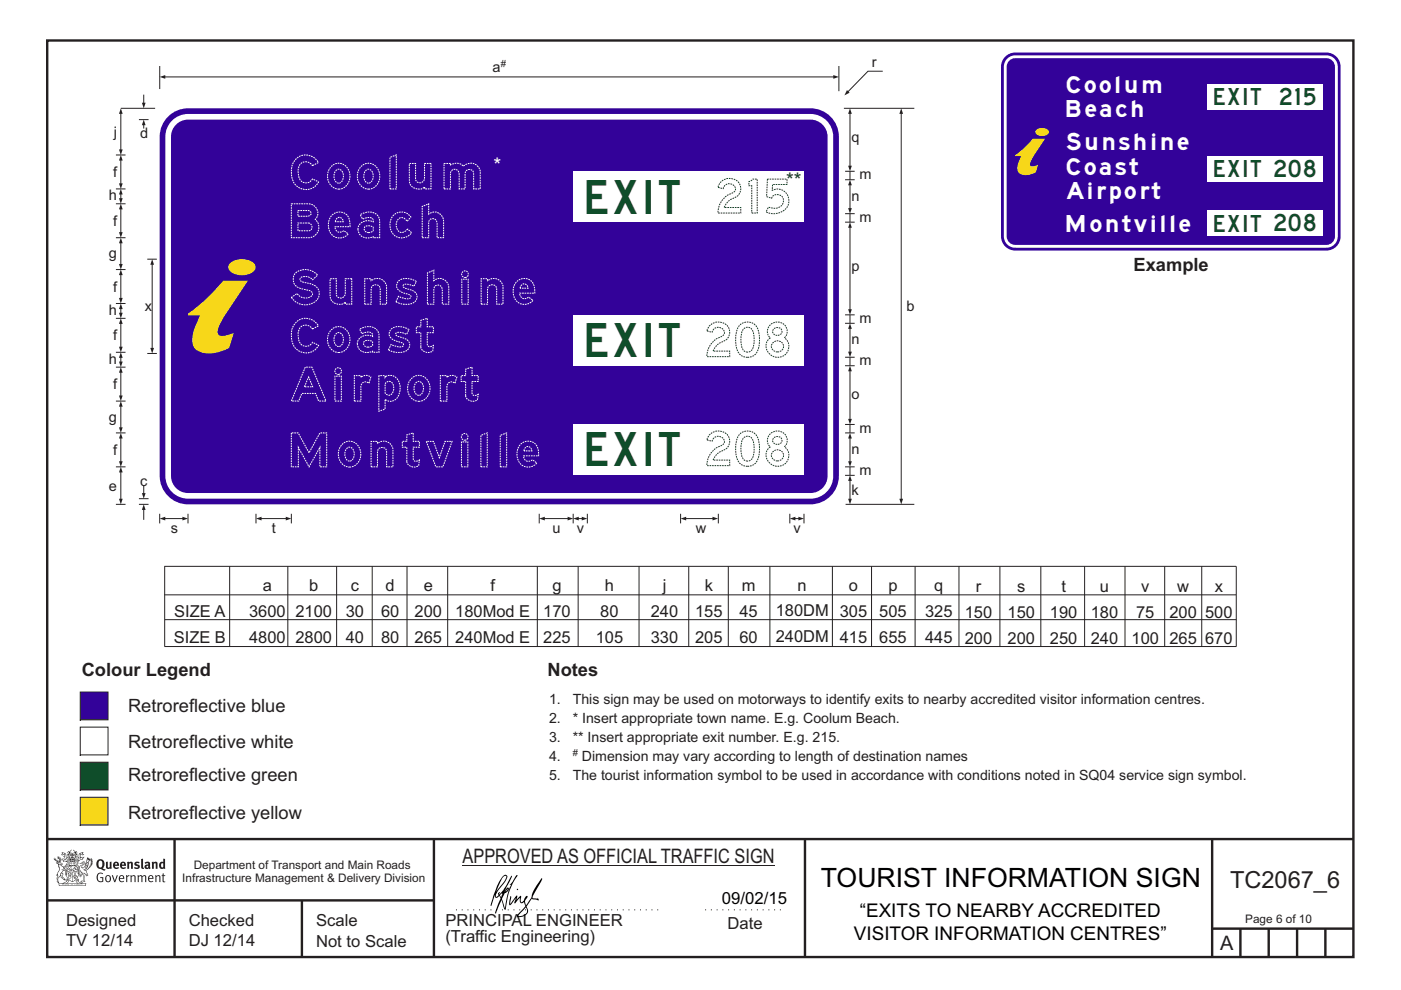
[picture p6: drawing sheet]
<svg xmlns="http://www.w3.org/2000/svg" width="297mm" height="210mm" viewBox="0 0 297 210" stroke-linecap="round" stroke-linejoin="round" font-family="sans-serif">
<g fill="none" stroke="#231f20" stroke-width=".51">
<path d="M10 8.6h276.9v194.4h-276.9zM10 178h277M37 178v25M92 178v25M170.7 177.9v25M257 178v25M10 191h82M64 191v12M257 197h30M263 197v6M269 197v6M275 197v6"/>
<path d="M281 197v6"/>
</g>
<path d="M96.7 193h43.3M149.5 193h16.8" fill="none" stroke="#231f20" stroke-width=".21" stroke-dasharray=".2 1" stroke-linecap="butt"/>
<path d="M98.1 183.5h66.1" fill="none" stroke="#231f20" stroke-width=".21"/>
<g fill="#231f20">
<path d="M21.1 182.6a.94 .94 0 0 0 .2 1.4 .84 .84 0 0 0 0-1.5zM20.7 182.5a.92 .92 0 0 1 1.2-.1 .92 .92 0 0 1 .2 1.2l-.3 .6 .6 .2-.1 .2-.6-.1a1.41 1.41 0 0 1-1.3-1.2z" fill-rule="evenodd"/>
<path d="M22.5 182.8l.4-.1v1.2l.1 .1 .3-.1v-1.1h.3l.1 1.4a1.26 1.26 0 0 1-1.2-.1z" fill-rule="evenodd"/>
<path d="M24.5 183.1l-.1 .3h.4l-.1-.3zM24.1 183a.66 .66 0 0 1 .9-.1 .66 .66 0 0 1 .2 .8h-.8v.2a.42 .42 0 0 0 .7 0l.1 .2a.79 .79 0 0 1-1.1 0 .79 .79 0 0 1 0-1.1z" fill-rule="evenodd"/>
<path d="M26 183.1l-.1 .3h.4l-.1-.3zM25.6 183a.66 .66 0 0 1 .9-.1 .66 .66 0 0 1 .2 .8h-.8v.2a.42 .42 0 0 0 .6 0l.2 .2a.79 .79 0 0 1-1.1 0 .79 .79 0 0 1 0-1.1z" fill-rule="evenodd"/>
<path d="M26.9 182.8l.4-.1v.2a.46 .46 0 0 1 .5-.1 .46 .46 0 0 1 .4 .4v1.1h-.4v-1l-.1-.2-.3 .1v1.1h-.4z" fill-rule="evenodd"/>
<path d="M28.6 183l.5-.3 .5 .2-.1 .2h-.5l-.1 .2a.56 .56 0 0 1 .7 .6 .56 .56 0 0 1-.8 .4l-.4-.1 .2-.3 .4 .1 .2-.1-.6-.4z" fill-rule="evenodd"/>
<path d="M29.9 182.2l.4-.1v1.8l.2 .4h-.3l-.2-.2z" fill-rule="evenodd"/>
<path d="M31.1 183.7v.3l.3-.1v-.3zM30.7 183a.67 .67 0 0 1 .6-.2 .67 .67 0 0 1 .5 .5l.1 .8-.2 .3-.2-.2a.5 .5 0 0 1-.7 0 .5 .5 0 0 1 0-.7l.6-.1v-.3l-.6 .1z" fill-rule="evenodd"/>
<path d="M32.2 182.8l.3-.1 .1 .2a.46 .46 0 0 1 .5-.1 .46 .46 0 0 1 .3 .4v1.1h-.4v-1l-.1-.2-.3 .1v1.1h-.4z" fill-rule="evenodd"/>
<path d="M34.3 183.1l-.1 .7 .2 .2 .2-.1v-.7zM34.6 182.1l.4 .1 .1 2.1-.4-.1a.71 .71 0 0 1-1-.6 .71 .71 0 0 1 .9-.7z" fill-rule="evenodd"/>
<path d="M20.8 185.3l.7-.2 .4 .2-.2 .1a.69 .69 0 0 0-.8 .1 .69 .69 0 0 0-.1 .9l.2 .4 .5 .1h.2v-.7h-.4l-.1-.2h.7v1a.96 .96 0 0 1-1.2-.1 .96 .96 0 0 1-.2-1.1z" fill-rule="evenodd"/>
<path d="M22.6 185.9a.57 .57 0 0 0-.1 .7 .57 .57 0 0 0 .6 .3 .7 .7 0 0 0-.2-1.1zM22.5 185.8a.69 .69 0 0 1 1.1 .6 .69 .69 0 0 1-1.1 .5 1.04 1.04 0 0 1 0-1.1z" fill-rule="evenodd"/>
<path d="M23.7 185.7l.2-.1 .4 1.3 .4-1.3h.3l-.6 1.5h-.2z" fill-rule="evenodd"/>
<path d="M25.6 185.8l-.2 .4h.7l-.2-.4zM25.4 185.8a.59 .59 0 0 1 .7-.1 .59 .59 0 0 1 .2 .7h-.9a.45 .45 0 0 0 .3 .5 .45 .45 0 0 0 .5-.1l.1 .1a.74 .74 0 0 1-1-.1 .74 .74 0 0 1 .1-1z" fill-rule="evenodd"/>
<path d="M26.7 185.7l.2-.1 .1 .2 .5-.2-.1 .3-.4 .2v1h-.2z" fill-rule="evenodd"/>
<path d="M27.6 185.7l.2-.1 .1 .2a.45 .45 0 0 1 .5-.2 .45 .45 0 0 1 .3 .4v1.1h-.2v-1.1l-.2-.2-.4 .2v1.1h-.2z" fill-rule="evenodd"/>
<path d="M29.1 185.7l.3-.1v.2l.4-.2 .4 .3 .3-.3a.37 .37 0 0 1 .5 .4v1.1h-.2v-1.1l-.2-.2-.4 .2v1.1h-.2v-1.1l-.2-.2-.4 .2v1.1h-.2z" fill-rule="evenodd"/>
<path d="M31.8 185.8l-.2 .4h.7l-.2-.4zM31.5 185.8a.59 .59 0 0 1 .8-.1 .59 .59 0 0 1 .2 .7h-.9a.45 .45 0 0 0 .3 .5 .45 .45 0 0 0 .5-.1l.1 .1a.74 .74 0 0 1-1-.1 .74 .74 0 0 1 0-1z" fill-rule="evenodd"/>
<path d="M32.9 185.7l.2-.1 .1 .2a.45 .45 0 0 1 .4-.2 .45 .45 0 0 1 .4 .4v1.1h-.2v-1.1l-.2-.2-.4 .2v1.1h-.3z" fill-rule="evenodd"/>
<path d="M34.5 185.3l.2-.1v.4h.4l-.1 .2h-.3v1v.1h.3l-.1 .2-.4-.1v-1.2h-.2v-.2h.2z" fill-rule="evenodd"/>
<path d="M13.2 180.9l.5 .1-.6 .3 .3-.3zM13.7 181.2l.3 .1 .1 1 .3-.5 .1 .5h-.2l-.1 .3-.7 .1v-.3l-.4-.1 .3-.1 .6 .2-.4-.7h.2zM13.2 180.7v.4l-.3 .2 .3 .1 .4-.2 .1 .4-.3 .2h.2l.2 .5-.4-.2-.4 .1 .5 .6 .2-.1 .8 .1-.6 .6 .2 .1 .6-.2-.1-.3 .3-.2h-.2l-.1 .4-.5 .2 .5-.7h-.5l.6-.2-.4 .1 .3-.3-.1-.6-.1-.1-.3 .5v-.2a.8 .8 0 0 0-.9-1.1z" fill-rule="evenodd"/>
<path d="M17 181.1l.5-.2-.3 .2 .4 .2zM16.8 181.2h.1l.1 .9 .3-.2 .4-.1-.3 .3v.2h-.4l-.3 .3-.1-.3-.3-.1 .1-.1-.1-.4 .4 .6 .1-.1zM16.3 181.5l-.1 .9 .4 .1h-.6l.6 .1-.2 .1h-.3l.4 .4h-.2v.3l-.5-.8 .5 1 .4-.6-.4-.2 .9-.5 .2 .1 .4-.5 .1-.2-.8 .2-.1-.7 .4 .2 .5-.2-.4-.2 .2-.2a.88 .88 0 0 0-1 1.2z" fill-rule="evenodd"/>
<path d="M15.5 182.9l.3 .2h-.2v.3v-.3h-.2l.2-.1z" fill-rule="evenodd"/>
<path d="M15.1 182.9l.2 .2h-.2v.3v-.3h-.2h.2z" fill-rule="evenodd"/>
<path d="M14.9 182.8h.9l.1 .7-.3 .1-.8-.1zM14.8 182.4l-.2 1.2h1.4l-.2-1.2-.1 .2h-.8z" fill-rule="evenodd"/>
<path d="M14.9 184.5v.2l.3-.1-.1-.2zM14.4 183.8l.2 .2-.3 .2v.5l.2 .1 .3-.1-.4-.4 .3 .1h.4l-.2-.4 .2-.2zM14.3 183.7h.9a.5 .5 0 0 0 .1 .8l-.3 .3a.47 .47 0 0 1-.7-.1 .47 .47 0 0 1 0-.6l.1-.1z" fill-rule="evenodd"/>
<path d="M15.6 184.2l.1-.1a.33 .33 0 0 1 .5-.2 .33 .33 0 0 1 .1 .5l-.3-.1 .2-.2h-.4l-.1 .1h.2l.1 .3h.3v.2h-.6l.1-.1-.3-.1zM15.5 184.2l-.1 .4h.2l-.1 .2h.9v-.2a.44 .44 0 0 0 0-.7 .44 .44 0 0 0-.7 .1z" fill-rule="evenodd"/>
<path d="M15.7 185.7l.4 .1zM15.9 185.2l.1 .4h-.2zM15.9 185.1l-.3 .7-.3 .2a.98 .98 0 0 1 1.1 .1z" fill-rule="evenodd"/>
<path d="M15.6 186l.3 .2v-.2h.2l-.2 .5v-.2l-.3 .1 .2-.2z" fill-rule="evenodd"/>
<path d="M15 185.3l.1 .1-.2 .3zM14.6 185.9h.4a.22 .22 0 0 1-.2 .3 .22 .22 0 0 1-.2-.3zM14.5 185.3l.2 .4zM14.6 185.8l.4 .1zM14.7 185.2l.2 .1-.1 .4zM14.4 185.2l.1 .5a.36 .36 0 0 0 0 .5 .36 .36 0 0 0 .5 0 .36 .36 0 0 0 .1-.5 .41 .41 0 0 0-.1-.5 .41 .41 0 0 0-.6 0z" fill-rule="evenodd"/>
<path d="M14.6 184.1l.2 .2z" fill-rule="evenodd"/>
<path d="M18.3 183.4l.1-.1v.4l-.5 .4z" fill-rule="evenodd"/>
<path d="M17.5 182.9l.2-.1 .3 .2-.7 .8-.1 .3 .3 .1a1.07 1.07 0 0 0 .7-.9l.4-.3v.2a1.36 1.36 0 0 1-1 1.3 1.32 1.32 0 0 0 1.2-1.6l.5-.7-.2 .5 .4-.2-.4 .4 .4-.2-.4 .4h.4l-.5 .2h.4l-.4 .2h.4l-.4 .1 .1 .1h-.2l.1 .2-.2 .1a.82 .82 0 0 1-1 .6l.3 .1 .5 .9-.3 .1-.2-.4-.4-.2 .1 1.8 .2 .1-.6 .2-.2-.2 .5-.1v-.2a2.24 2.24 0 0 0-.7-2.1v-.3a.69 .69 0 0 1 .6-.9l.1-.2zM16.6 184.5l.5 1.3 .1-.8 .2 .3-.3 .7-.4-.8h-.1l.1-.2zM18.5 182.2l.1 .3 .2-.2v.3l.2-.3v.2l-.8 .6zM16.8 183.2l.7-.1 .1 .2a.87 .87 0 0 0-.8 .6 .87 .87 0 0 0 .2 .9l.2 .4-.1 .5-.3-1.1-.2-.1-.1 .1 .1 .2-.2 .4 .3 .1 .2 .7h.3l.3-.6a1.62 1.62 0 0 1 .1 1.4h-.3l-.2 .3h.2l.1 .2 .2-.2h.5l-.2-.3-.1-1.5 .2 .1a.4 .4 0 0 0 .2 .3 .4 .4 0 0 0 .5 0l-.5-1 .8-.6 .1-.3h.3l-.1-.1 .3-.3h-.2l.2-.3-.1 .1 .1-.3-.1 .1 .1-.4h-.1l.1-.3v-.1l-.2 .2-.1-.4-.2 .4-.1-.4-.1 .2-.2-.3v.3l-.2-.4-.4 1.6a.58 .58 0 0 1-.8 .6l.7-.8v-.4h-.4z" fill-rule="evenodd"/>
<path d="M18.2 185.4l.3 .1z" fill-rule="evenodd"/>
<path d="M12.5 187.4h5.7l-.1 .4h-5.5zM13.5 187.4l.5-.3 .4-.4v.1l.1 .1-.3 .4zM14 186.6l.3-.1-.2 .3zM16.3 186.7l.4 .4 .5 .3h-.6l-.3-.3-.1-.2zM16.4 186.5l.2 .1-.1 .2zM12.4 187.4l.1 .5h5.7l.1-.5-.8-.1-.6-.2-.3-.2 .1-.5a.47 .47 0 0 0-.6 .4 .47 .47 0 0 0 .4 .6h-2.3a.47 .47 0 0 0 .4-.6 .47 .47 0 0 0-.6-.4l.1 .5-.3 .2-.6 .2z" fill-rule="evenodd"/>
<path d="M13.3 187.6v.1zM13.3 187.5l-.1 .3h.2z" fill-rule="evenodd"/>
<path d="M13.5 187.5l.1 .2 .1-.2v.2z" fill-rule="evenodd"/>
<path d="M13.9 187.5l.1 .2zM13.8 187.5v.3l.2-.1v-.1z" fill-rule="evenodd"/>
<path d="M14.2 187.6l.1 .1zM14.2 187.5l-.1 .3h.3z" fill-rule="evenodd"/>
<path d="M14.4 187.5h.2l.1 .3h-.3z" fill-rule="evenodd"/>
<path d="M15.1 187.6v.1zM15.1 187.5l-.1 .3h.2z" fill-rule="evenodd"/>
<path d="M15.3 187.5h.2l-.1 .3z" fill-rule="evenodd"/>
<path d="M15.8 187.5h.2l-.1 .3z" fill-rule="evenodd"/>
<path d="M16.1 187.5l.1 .3z" fill-rule="evenodd"/>
<path d="M16.3 187.5l.1 .2zM16.3 187.5v.3l.2-.1v-.1z" fill-rule="evenodd"/>
<path d="M16.6 187.5h.2v.3h-.2z" fill-rule="evenodd"/>
<path d="M16.9 187.5l.1 .3h-.1z" fill-rule="evenodd"/>
<path d="M17.1 187.5l.1 .3z" fill-rule="evenodd"/>
<path d="M17.3 187.5l.1 .3z" fill-rule="evenodd"/>
<path d="M14.9 182.1a.71 .71 0 0 1 .9 .1zM15.6 182.2l.2 .2zM15 182.2l.3 .1zM14.8 182.3l.1 .1zM15.2 181.9h.3zM15.2 181.3h.1v.2zM15.2 181h.2v.2zM15.3 181.6l.1 .2h-.2zM15.4 181.3l.1 .2zM15 181.3l.1 .1-.1 .1zM15.6 181.3h.1v.2zM14.4 180.6l-.3 .3 .5-.2v.4h-.3l-.1 .6 .2-.5 .3 .9v.4h1.2v-.4l.4-.9 .2 .3-.2-.5-.2 .1v-.4l.4 .2-.3-.4-.2 .3-.5-.6v.1a.41 .41 0 0 1 .3 .3 .41 .41 0 0 1-.1 .5l.1-.2a1 1 0 0 1 0 1.1l-.2-.1-.1-.3h.4l-.2-.2 .2-.3-.3 .1v-.4l-.3 .2-.2-.2 .1 .4-.4-.1 .1 .3-.1 .2h.4l-.1 .3-.3 .1a.93 .93 0 0 1 .1-1.1l.1 .3v-.4h-.2l.4-.6-.5 .5-.1-.2z" fill-rule="evenodd"/>
<path d="M12.4 183.4l.4 .1 .6 .5v.2a.83 .83 0 0 1 .6 1.2v-.2a.75 .75 0 0 0-1-.8l.4 .2-.6 .7-.1 .5a.95 .95 0 0 0-.3 1.3l-.1-.1a.77 .77 0 0 1 .1-1.1l-.1-.5-.1 .1 .2-.5a1.31 1.31 0 0 0 0-1.6zM13 185.2l.3 .1-.1 .8 .5 .4-.2-.1a.68 .68 0 0 1-.6-.8zM12.1 183a.68 .68 0 0 1 1 .3l-.5 .1-.1-.3zM11.4 182.1a1.19 1.19 0 0 0 1 .8h-.5l.4 .4 .1 .6a.9 .9 0 0 1-.2 1.2l-.3 .5h.3v.2a1.04 1.04 0 0 0-.1 1.2l.2 .3 .3-.1-.1-.1a.8 .8 0 0 1 .2-1.2l.1-.2a.89 .89 0 0 0 1.1 .9l-.6-.6 .1-.8-.3-.1 .4-.5 .4 .3 .1 .8a1.01 1.01 0 0 0-.3-1.4l.3-.6-.4 .4a.41 .41 0 0 1 .4-.5h-.1l-.5 .2-.5-.4h.3a.5 .5 0 0 0-.5-.5l.3-.4-.3 .2 .3-.4-.1-.3-.1 .4-.1-.6-.1 .3-.1-.5-.1 .3-.3-.2 .3 .3-.3-.1a.62 .62 0 0 1 .5 .9l-.1-.4v.4l-.3-.1v-.4l-.1 .3-.1-.3-.1 .2-.1-.5-.1 .3-.1-.4v.4z" fill-rule="evenodd"/>
<path d="M12.6 183.1l.1-.1 .2 .2z" fill-rule="evenodd"/>
<path d="M14 183.6h2.7v1l-.1-.9h-2.5v1.2h2.5v-.3v.6v-.2h-1.2v1.9a2.13 2.13 0 0 0 1.3-1.7 1.69 1.69 0 0 1-1.6 1.8l-.6-.4-.4-.6-.1-1.2v.6l.4 .8 .9 .7v-1.9h-1.2z" fill-rule="evenodd"/>
<circle cx="17.7" cy="182.9" r=".08"/>
</g>
<g fill="#000">
<path d="M107.5 188.6l.2-.1-.5 .6zM106.3 189.5l.3 .1-.3 .7-.3-.4zM106.8 185.9l.5-.1a9.3 9.3 0 0 1-2 3.2l-.1 .2 1-2.5zM106.5 185.9a14.7 14.7 0 0 0-2.2 5l-.3 1.1 .1 .2 .8-2.4a.42 .42 0 0 0 .2 .6 .42 .42 0 0 0 .6-.2l.2-.2 .2 .5-1.1 3.2h.2l1.1-2.8 .6 1.9 .2 .2 .2-.5a13.5 13.5 0 0 1 2-6.2l.4-.6-.1-.1-1.6 2.1 .4-.1a14.9 14.9 0 0 0-1.3 5.1l-.4-1.2a1.39 1.39 0 0 1 .2-1.8l.1-.2a.92 .92 0 0 0 .8-1.2 .75 .75 0 0 0-.7 .7l-.2 .2 1.6-3.4-.1-.1-.4 .7a10.5 10.5 0 0 1-2.2 3.3l.2-.4a.32 .32 0 0 0-.4 .1 .32 .32 0 0 0 .1 .5l-.5 .3a3.2 3.2 0 0 1 1.1-2.2l.5-.6a2.49 2.49 0 0 0 .7-1.7l-.3-.2z" fill-rule="evenodd"/>
<path d="M109.6 188.5l.3 .3h-.3z" fill-rule="evenodd"/>
<path d="M111.5 192.4a1.15 1.15 0 0 1 .1 1.3 1.15 1.15 0 0 1-1.2 .6h-.5zM108.1 190.1l-.2 1.6 .3 .3 1.2-1.5-.3 1.1 1.1-1.2a.94 .94 0 0 0 .4 1.2l.5-.3 .3 .9-1.2 1.3a.98 .98 0 0 0-.5 1 1.9 1.9 0 0 0 2.3-1.3l-.1-.3a1.02 1.02 0 0 1 .3-1.4l.5-.9 1.5 .3-.2-.5v.3l-1.1-.2v-.3l2-3.5 .1-.3-.1-.1-1.8 2.7a6.6 6.6 0 0 1-1.5 3l-.2-.2a1.01 1.01 0 0 1 .4-1.4l.1-.3-.3-.1-.3 .4-.2 .6-.5 .4-.2-.4 .1-.9-.2-.1-.8 .9 .2-.9-.1-.1-1.4 1.8 .2-1.4v-.2z" fill-rule="evenodd"/>
</g>
<path d="M17 146.8v5.9h5.9v-5.9z" fill-rule="evenodd" fill="#330299" stroke="#231f20" stroke-width=".21"/>
<path d="M17 154.2v5.9h5.9v-5.9z" fill-rule="evenodd" fill="#fff" stroke="#231f20" stroke-width=".21"/>
<path d="M17 169.1v5.9h5.9v-5.9z" fill-rule="evenodd" fill="#f7d719" stroke="#231f20" stroke-width=".21"/>
<path d="M17 161.7v5.9h5.9v-5.9z" fill-rule="evenodd" fill="#0f4d2a" stroke="#231f20" stroke-width=".21"/>
<g fill="none" stroke="#231f20" stroke-width=".21">
<path d="M34.8 126.2h227.3M34.8 120.1h227.3v17h-227.3M34.9 120.1v17M34.9 131.4h227.2M48.7 120.1v17M61 120.1v17M71.4 120.1v17M78.9 120.1v17M86.3 120.1v17M94.9 120.1v17M113.9 120.1v17M122.6 120.1v17"/>
<path d="M135.5 120.1v17M146 120.1v17M154.4 120.1v17M163.2 120.1v17M176.5 120.1v17M184.8 120.1v17M194 120.1v17M203.3 120.1v17M212 120.1v17M220.7 120.1v17M230 120.1v17M238.5 120.1v17"/>
<path d="M246.9 120.1v17M254.8 120.1v17"/>
</g>
<path d="M35.6 24.7a6 6 0 0 1 4.3-1.7h132a6 6 0 0 1 6 6v72a6 6 0 0 1-6 6h-132a6 6 0 0 1-6-6v-72a6 6 0 0 1 1.7-4.3z" fill-rule="evenodd" fill="#330299"/>
<path d="M36.8 25.3a4.8 4.8 0 0 1 3.1-1.1h132a4.8 4.8 0 0 1 4.8 4.8v72a4.8 4.8 0 0 1-4.8 4.8h-132a4.8 4.8 0 0 1-4.8-4.8v-72a4.8 4.8 0 0 1 1.7-3.7z" fill-rule="evenodd" fill="#fff"/>
<path d="M37.3 26.4a3.6 3.6 0 0 1 2.6-1h132a3.6 3.6 0 0 1 3.6 3.6v72a3.6 3.6 0 0 1-3.6 3.6h-132a3.6 3.6 0 0 1-3.6-3.6v-72a3.6 3.6 0 0 1 1-2.6z" fill-rule="evenodd" fill="#330299"/>
<path d="M33.9 14v4.9M34.9 16.3h141.9" fill="none" stroke="#231f20" stroke-width=".21"/>
<g fill="#231f20">
<path d="M33.9 16.3l1.1-.4v.8z"/>
<path d="M176.7 15.9l1.2 .4-1.2 .4z"/>
</g>
<g fill="#fff">
<path d="M121.4 36.3h49v10.8h-49z"/>
<path d="M121.4 66.8h49v10.8h-49z"/>
</g>
<path d="M187.2 15.1h-3.2l-4.3 4.4" fill="none" stroke="#231f20" stroke-width=".21"/>
<path d="M179.6 19.1l.5 .6-1.1 .5z" fill="#231f20"/>
<path d="M177.9 14v5.3M178.9 23h15M180.2 78.6v10.4" fill="none" stroke="#231f20" stroke-width=".21"/>
<g fill="#231f20">
<path d="M180.2 77.6l.4 1.2h-.8z"/>
<path d="M179.8 88.8h.8l-.4 1.2z"/>
</g>
<path d="M180.2 101.8v4.2" fill="none" stroke="#231f20" stroke-width=".21"/>
<g fill="#231f20">
<path d="M180.2 100.8l.4 1.2h-.8z"/>
<path d="M179.8 105.8h.8l-.4 1.2z"/>
</g>
<path d="M180.2 24v11.3" fill="none" stroke="#231f20" stroke-width=".21"/>
<g fill="#231f20">
<path d="M180.2 23l.4 1.2h-.8z"/>
<path d="M179.8 35.1h.8l-.4 1.2z"/>
</g>
<path d="M191.1 24v82" fill="none" stroke="#231f20" stroke-width=".21"/>
<g fill="#231f20">
<path d="M191.1 23l.4 1.2h-.8z"/>
<path d="M190.7 105.8h.8l-.4 1.2z"/>
</g>
<path d="M25.6 100v6M179.3 107h14.6" fill="none" stroke="#231f20" stroke-width=".21"/>
<g fill="#231f20">
<path d="M25.2 105.8h.8l-.4 1.2z"/>
<path d="M25.6 99l.4 1.2h-.8z"/>
</g>
<path d="M30.5 103.1v1.7" fill="none" stroke="#231f20" stroke-width=".21"/>
<path d="M30.1 104.6h.8l-.4 1.2z" fill="#231f20"/>
<path d="M29.5 105.8h2M30.5 108v2.3" fill="none" stroke="#231f20" stroke-width=".21"/>
<path d="M30.5 107l.4 1.2h-.8z" fill="#231f20"/>
<path d="M30.5 20.1v1.9" fill="none" stroke="#231f20" stroke-width=".21"/>
<path d="M30.1 21.8h.8l-.4 1.2z" fill="#231f20"/>
<path d="M30.5 26.4v.9" fill="none" stroke="#231f20" stroke-width=".21"/>
<path d="M30.5 25.4l.4 1.2h-.8z" fill="#231f20"/>
<path d="M25.6 24v7.9M25.6 23h7.3M29.5 25.4h2M24.6 107h2M29.5 107h2" fill="none" stroke="#231f20" stroke-width=".21"/>
<g fill="#231f20">
<path d="M25.6 23l.4 1.2h-.8z"/>
<path d="M25.2 31.7h.8l-.4 1.2z"/>
</g>
<path d="M39.9 66.5a38.3 38.3 0 0 0 7.5-7h5.2l-5.7 8.7a3.4 3.4 0 0 0-.6 2.8 2.99 2.99 0 0 0 2.8-.2l.5-.2-1 3.2a7.4 7.4 0 0 1-6.8 .5 3.1 3.1 0 0 1-.9-3.4l.4-1.4 1.1-2.6h-2.5zM48.7 55.9a4 4 0 0 1 5.2 0 1.31 1.31 0 0 1-.8 2.1 4.1 4.1 0 0 1-4.4-.6 1.09 1.09 0 0 1 0-1.5z" fill-rule="evenodd" fill="#f7d719"/>
<path d="M32.3 56v18M31.2 75h2.1" fill="none" stroke="#231f20" stroke-width=".21"/>
<g fill="#231f20">
<path d="M31.9 73.8h.8l-.4 1.2z"/>
<path d="M32.3 55l.4 1.2h-.8z"/>
</g>
<path d="M24.6 40.1h2M25.6 41.1v1.1M31.2 55h2.1M24.6 64.4h2M24.6 74.7h2" fill="none" stroke="#231f20" stroke-width=".21"/>
<g fill="#231f20">
<path d="M25.6 40.1l.4 1.2h-.8z"/>
<path d="M25.2 42h.8l-.4 1.2z"/>
</g>
<path d="M25.6 65.4v1.1" fill="none" stroke="#231f20" stroke-width=".21"/>
<g fill="#231f20">
<path d="M25.6 64.4l.4 1.2h-.8z"/>
<path d="M25.2 66.3h.8l-.4 1.2z"/>
</g>
<path d="M25.6 75.7v1.2" fill="none" stroke="#231f20" stroke-width=".21"/>
<g fill="#231f20">
<path d="M25.6 74.7l.4 1.2h-.8z"/>
<path d="M25.2 76.7h.8l-.4 1.2z"/>
</g>
<path d="M24.6 32.9h2M25.6 33.9v5.2M24.6 57.2h2" fill="none" stroke="#231f20" stroke-width=".21"/>
<g fill="#231f20">
<path d="M25.6 32.9l.4 1.2h-.8z"/>
<path d="M25.2 38.9h.8l-.4 1.2z"/>
</g>
<path d="M25.6 58.2v5.2" fill="none" stroke="#231f20" stroke-width=".21"/>
<g fill="#231f20">
<path d="M25.6 57.2l.4 1.2h-.8z"/>
<path d="M25.2 63.2h.8l-.4 1.2z"/>
</g>
<path d="M24.6 50.4h2M25.6 51.4v4.8" fill="none" stroke="#231f20" stroke-width=".21"/>
<g fill="#231f20">
<path d="M25.6 50.4l.4 1.2h-.8z"/>
<path d="M25.2 56h.8l-.4 1.2z"/>
</g>
<path d="M25.6 86.1v4.7" fill="none" stroke="#231f20" stroke-width=".21"/>
<g fill="#231f20">
<path d="M25.6 85.1l.4 1.2h-.8z"/>
<path d="M25.2 90.6h.8l-.4 1.2z"/>
</g>
<path d="M24.6 43.2h2M25.6 44.2v5.2M24.6 67.5h2M24.6 77.9h2" fill="none" stroke="#231f20" stroke-width=".21"/>
<g fill="#231f20">
<path d="M25.6 43.2l.4 1.2h-.8z"/>
<path d="M25.2 49.2h.8l-.4 1.2z"/>
</g>
<path d="M25.6 68.5v5.2M24.6 99h2" fill="none" stroke="#231f20" stroke-width=".21"/>
<g fill="#231f20">
<path d="M25.6 67.5l.4 1.2h-.8z"/>
<path d="M25.2 73.5h.8l-.4 1.2z"/>
</g>
<path d="M25.6 78.9v5.2" fill="none" stroke="#231f20" stroke-width=".21"/>
<g fill="#231f20">
<path d="M25.6 77.9l.4 1.2h-.8z"/>
<path d="M25.2 83.9h.8l-.4 1.2z"/>
</g>
<path d="M179.2 99h2M180.2 92.8v5.2M179.2 100.8h2" fill="none" stroke="#231f20" stroke-width=".21"/>
<g fill="#231f20">
<path d="M179.8 97.8h.8l-.4 1.2z"/>
<path d="M180.2 91.8l.4 1.2h-.8z"/>
</g>
<path d="M180.2 39.1v5.2M179.2 47.1h2M179.2 45.3h2M179.2 91.8h2M179.2 90h2M180.2 90v1.8M180.2 99v1.8" fill="none" stroke="#231f20" stroke-width=".21"/>
<g fill="#231f20">
<path d="M179.8 44.1h.8l-.4 1.2z"/>
<path d="M180.2 38.1l.4 1.2h-.8z"/>
</g>
<path d="M179.2 38.1h2M179.2 36.3h2M180.2 36.3v1.8M180.2 45.3v1.8M24.6 91.8h2M25.6 92.8v5.2" fill="none" stroke="#231f20" stroke-width=".21"/>
<g fill="#231f20">
<path d="M25.6 91.8l.4 1.2h-.8z"/>
<path d="M25.2 97.8h.8l-.4 1.2z"/>
</g>
<path d="M24.6 85.1h2" fill="none" stroke="#231f20" stroke-width=".21"/>
<path d="M121.4 90h49v10.8h-49z" fill="#fff"/>
<path d="M179.2 77.6h2M179.2 75.8h2M180.2 69.6v5.2" fill="none" stroke="#231f20" stroke-width=".21"/>
<g fill="#231f20">
<path d="M179.8 74.6h.8l-.4 1.2z"/>
<path d="M180.2 68.6l.4 1.2h-.8z"/>
</g>
<path d="M180.2 48.1v17.7M179.2 68.6h2M179.2 66.8h2M180.2 66.8v1.8M180.2 75.8v1.8" fill="none" stroke="#231f20" stroke-width=".21"/>
<g fill="#231f20">
<path d="M179.8 65.6h.8l-.4 1.2z"/>
<path d="M180.2 47.1l.4 1.2h-.8z"/>
</g>
<path d="M33.9 109v2M34.9 110h3.9" fill="none" stroke="#231f20" stroke-width=".21"/>
<g fill="#231f20">
<path d="M38.7 109.6l1.2 .4-1.2 .4z"/>
<path d="M33.9 110l1.1-.4v.8z"/>
</g>
<path d="M39.9 109v2M54.3 109v2M55.3 110h5.5" fill="none" stroke="#231f20" stroke-width=".21"/>
<g fill="#231f20">
<path d="M54.3 110l1.2-.4v.8z"/>
<path d="M60.6 109.6l1.2 .4-1.2 .4z"/>
</g>
<path d="M122.5 110h1M124.5 109v2M167.5 109v2M170.5 109v2" fill="none" stroke="#231f20" stroke-width=".21"/>
<g fill="#231f20">
<path d="M121.5 110l1.2-.4v.8z"/>
<path d="M123.3 109.6l1.2 .4-1.2 .4z"/>
</g>
<path d="M114.3 109v2M115.3 110h5.2M121.5 109v2" fill="none" stroke="#231f20" stroke-width=".21"/>
<g fill="#231f20">
<path d="M120.3 109.6l1.2 .4-1.2 .4z"/>
<path d="M114.3 110l1.2-.4v.8z"/>
</g>
<path d="M168.5 110h.9" fill="none" stroke="#231f20" stroke-width=".21"/>
<g fill="#231f20">
<path d="M167.5 110l1.1-.4v.8z"/>
<path d="M169.3 109.6l1.2 .4-1.2 .4z"/>
</g>
<path d="M61.8 109v2M144.3 109v2M145.3 110h5.9M152.3 109v2" fill="none" stroke="#231f20" stroke-width=".21"/>
<g fill="#231f20">
<path d="M144.3 110l1.2-.4v.8z"/>
<path d="M151.1 109.6l1.2 .4-1.2 .4z"/>
</g>
<path d="M213.4 11.8l1.2-.6 .6-.1h66a3 3 0 0 1 3 3v36a3 3 0 0 1-3 3h-66a3 3 0 0 1-3-3v-36a3 3 0 0 1 1.2-2.3z" fill-rule="evenodd" fill="#330299"/>
<path d="M213.7 12.3l1-.5 .5-.1h66a2.41 2.41 0 0 1 2.4 2.4v36a2.41 2.41 0 0 1-2.4 2.4h-66a2.41 2.41 0 0 1-2.4-2.4v-36a2.4 2.4 0 0 1 .9-1.8z" fill-rule="evenodd" fill="#fff"/>
<path d="M214 12.9l.8-.5 .4-.1h66a1.81 1.81 0 0 1 1.8 1.8v36a1.81 1.81 0 0 1-1.8 1.8h-66a1.81 1.81 0 0 1-1.8-1.8v-36l.1-.4z" fill-rule="evenodd" fill="#330299"/>
<g fill="#fff">
<path d="M256 17.8h24.5v5.4h-24.5z"/>
<path d="M256 33.1h24.5v5.4h-24.5z"/>
</g>
<path d="M215.2 32.9l1.8-1.4 2-2.1h2.6l-2.7 4.1a2.12 2.12 0 0 0-.5 1.6 1.47 1.47 0 0 0 1.7-.1l-.5 1.6a3.3 3.3 0 0 1-3.7 0 2.34 2.34 0 0 1 .1-2.2l.5-1.3h-1.3zM219.8 27.5a1.75 1.75 0 0 1 2.6 .5 1.66 1.66 0 0 1-2.9 0z" fill-rule="evenodd" fill="#f7d719"/>
<path d="M256 44.7h24.5v5.4h-24.5z" fill="#fff"/>
<g font-size="7.2" fill="#fff">
<text x="61.8" y="40.1">Coolum</text>
<text x="61.8" y="50.4">Beach</text>
<text x="61.8" y="64.5">Sunshine</text>
<text x="61.8" y="74.7">Coast</text>
<text x="61.8" y="85.1">Airport</text>
<text x="61.8" y="99">Montville</text>
</g>
<g font-size="7.2" fill="#0f4d2a">
<text x="124.4" y="45.3">EXIT</text>
<text x="152.2" y="45.2">215</text>
<text x="124.4" y="75.8">EXIT 208</text>
<text x="124.4" y="98.9">EXIT 208</text>
</g>
<text font-size="5.6" fill="#010202" x="174" y="188">TOURIST INFORMATION SIGN</text>
<text font-size="5" fill="#231f20" x="260.8" y="188.4">TC2067_6</text>
<text font-size="4.2" fill="#fff" x="104.6" y="36.4">*</text>
<text font-size="4.2" fill="#0f4d2a" x="166.7" y="39.6">**</text>
<g font-size="4.2" fill="#231f20">
<text x="98.1" y="183">APPROVED AS OFFICIAL TRAFFIC SIGN</text>
<text x="258.7" y="201.6">A</text>
</g>
<g font-size="4" fill="#010202">
<text x="182.3" y="194.5">“EXITS TO NEARBY ACCREDITED</text>
<text x="181" y="199.4">VISITOR INFORMATION CENTRES”</text>
</g>
<g font-size="3.9" fill="#231f20">
<text x="240.3" y="57.5">Example</text>
<text x="17.3" y="143.5">Colour Legend</text>
<text x="116.1" y="143.5">Notes</text>
<text x="27.1" y="151.1">Retroreflective blue</text>
<text x="27.1" y="158.6">Retroreflective white</text>
<text x="27.1" y="165.6">Retroreflective green</text>
<text x="27.1" y="173.7">Retroreflective yellow</text>
</g>
<g font-size="3.6" fill="#fff">
<text x="226.2" y="19.7">Coolum</text>
<text x="226.2" y="24.9">Beach</text>
<text x="226.2" y="31.9">Sunshine</text>
<text x="226.2" y="37">Coast</text>
<text x="226.2" y="42.2">Airport</text>
<text x="226.2" y="49.2">Montville</text>
</g>
<g font-size="3.6" fill="#0f4d2a">
<text x="257.5" y="22.3">EXIT</text>
<text x="271.4" y="22.3">215</text>
<text x="257.5" y="37.6">EXIT 208</text>
<text x="257.5" y="49.1">EXIT 208</text>
</g>
<text font-size="3.6" fill="#010202" x="153.1" y="191.8">09/02/15</text>
<g font-size="3.5" fill="#231f20">
<text x="55.7" y="125.4">a</text>
<text x="65.5" y="125.4">b</text>
<text x="74.4" y="125.4">c</text>
<text x="81.8" y="125.4">d</text>
<text x="89.8" y="125.4">e</text>
<text x="104" y="125.4">f</text>
<text x="117.1" y="125.4">g</text>
<text x="128.2" y="125.4">h</text>
<text x="140.5" y="125.4">j</text>
<text x="149.4" y="125.4">k</text>
<text x="157.3" y="125.4">m</text>
<text x="169.1" y="125.3">n</text>
<text x="180" y="125.4">o</text>
<text x="188.3" y="125.4">p</text>
<text x="198.1" y="125.4">q</text>
<text x="206.9" y="125.6">r</text>
<text x="215.7" y="125.6">s</text>
<text x="225" y="125.6">t</text>
<text x="233.2" y="125.6">u</text>
<text x="241.9" y="125.6">v</text>
<text x="249.6" y="125.6">w</text>
<text x="257.6" y="125.6">x</text>
<text x="36.9" y="130.9">SIZE A</text>
<text x="52.8" y="130.9">3600</text>
<text x="62.6" y="130.9">2100</text>
<text x="73.3" y="130.9">30</text>
<text x="80.8" y="130.9">60</text>
<text x="87.9" y="130.9">200</text>
<text x="96.5" y="130.9">180Mod E</text>
<text x="115.2" y="130.9">170</text>
<text x="127.3" y="130.9">80</text>
<text x="138" y="130.9">240</text>
<text x="147.4" y="130.9">155</text>
<text x="156.8" y="130.9">45</text>
<text x="164.5" y="130.7">180DM</text>
<text x="178.1" y="130.9">305</text>
<text x="186.4" y="130.9">505</text>
<text x="196.1" y="130.9">325</text>
<text x="204.6" y="131">150</text>
<text x="213.6" y="131">150</text>
<text x="222.6" y="131">190</text>
<text x="231.3" y="131">180</text>
<text x="240.9" y="131">75</text>
<text x="247.9" y="131">200</text>
<text x="255.5" y="131">500</text>
<text x="36.8" y="136.3">SIZE B</text>
<text x="52.8" y="136.3">4800</text>
<text x="62.6" y="136.3">2800</text>
<text x="73.3" y="136.3">40</text>
<text x="80.8" y="136.3">80</text>
<text x="87.9" y="136.3">265</text>
<text x="96.5" y="136.3">240Mod E</text>
<text x="115.2" y="136.3">225</text>
<text x="126.3" y="136.3">105</text>
<text x="138" y="136.3">330</text>
<text x="147.4" y="136.3">205</text>
<text x="156.8" y="136.3">60</text>
<text x="164.5" y="136.2">240DM</text>
<text x="178.1" y="136.3">415</text>
<text x="186.4" y="136.3">655</text>
<text x="196.1" y="136.3">445</text>
<text x="204.6" y="136.5">200</text>
<text x="213.6" y="136.5">200</text>
<text x="222.6" y="136.5">250</text>
<text x="231.3" y="136.5">240</text>
<text x="239.9" y="136.5">100</text>
<text x="247.9" y="136.5">265</text>
<text x="255.5" y="136.5">670</text>
<text x="14" y="196.4">Designed</text>
<text x="40" y="196.4">Checked</text>
<text x="67" y="196.4">Scale</text>
<text x="94.4" y="196.3">PRINCIPAL ENGINEER</text>
<text x="154.3" y="197">Date</text>
<text x="14" y="200.8">TV 12/14</text>
<text x="40" y="200.8">DJ 12/14</text>
<text x="67" y="200.8">Not to Scale</text>
<text x="94.4" y="199.8">(Traffic Engineering)</text>
</g>
<g font-size="3.1" fill="#231f20">
<text x="104.4" y="15.3">a</text>
<text x="184.9" y="14.2">r</text>
<text x="24.1" y="29">j</text>
<text x="29.7" y="29.4">d</text>
<text x="180.5" y="30.2">q</text>
<text x="24" y="37.6">f</text>
<text x="182.2" y="38">m</text>
<text x="23.1" y="42.5">h</text>
<text x="24" y="47.9">f</text>
<text x="180.5" y="42.5">n</text>
<text x="182.2" y="47">m</text>
<text x="23.1" y="54.7">g</text>
<text x="180.5" y="57.5">p</text>
<text x="24" y="61.9">f</text>
<text x="23.1" y="66.9">h</text>
<text x="30.7" y="66.1">x</text>
<text x="182.2" y="68.5">m</text>
<text x="192.2" y="66.1">b</text>
<text x="23.1" y="77.3">h</text>
<text x="24" y="72.2">f</text>
<text x="180.5" y="73">n</text>
<text x="182.2" y="77.5">m</text>
<text x="24" y="82.6">f</text>
<text x="23.1" y="89.5">g</text>
<text x="180.5" y="84.6">o</text>
<text x="182.2" y="91.7">m</text>
<text x="24" y="96.5">f</text>
<text x="180.5" y="96.2">n</text>
<text x="182.2" y="100.7">m</text>
<text x="23.1" y="104.1">e</text>
<text x="29.7" y="103.2">c</text>
<text x="180.5" y="105">k</text>
<text x="36.2" y="113">s</text>
<text x="57.7" y="113">t</text>
<text x="117.1" y="113">u</text>
<text x="122.3" y="113.1">v</text>
<text x="147.5" y="113">w</text>
<text x="168.3" y="113">v</text>
</g>
<g font-size="3" fill="#231f20">
<text x="116.4" y="149.4">1.</text>
<text x="121.4" y="149.4">This sign may be used on motorways to identify exits to nearby accredited visitor information centres.</text>
<text x="116.4" y="153.4">2.</text>
<text x="121.4" y="153.4">* Insert appropriate town name. E.g. Coolum Beach.</text>
<text x="116.4" y="161.5">4.</text>
<text x="116.4" y="157.4">3.</text>
<text x="121.4" y="157.4">** Insert appropriate exit number. E.g. 215.</text>
<text x="123.4" y="161.5">Dimension may vary according to length of destination names</text>
<text x="116.4" y="165.5">5.</text>
<text x="121.4" y="165.5">The tourist information symbol to be used in accordance with conditions noted in SQ04 service sign symbol.</text>
</g>
<g font-size="2.5" fill="#231f20">
<text x="41.1" y="184.3">Department of Transport and Main Roads</text>
<text x="38.6" y="187.1">Infrastructure Management &amp; Delivery Division</text>
<text x="264" y="195.7">Page 6 of 10</text>
</g>
<text font-size="2.1" fill="#231f20" x="106.2" y="14.1">#</text>
<text font-size="2" fill="#231f20" x="121.4" y="160.3">#</text>
</svg>
